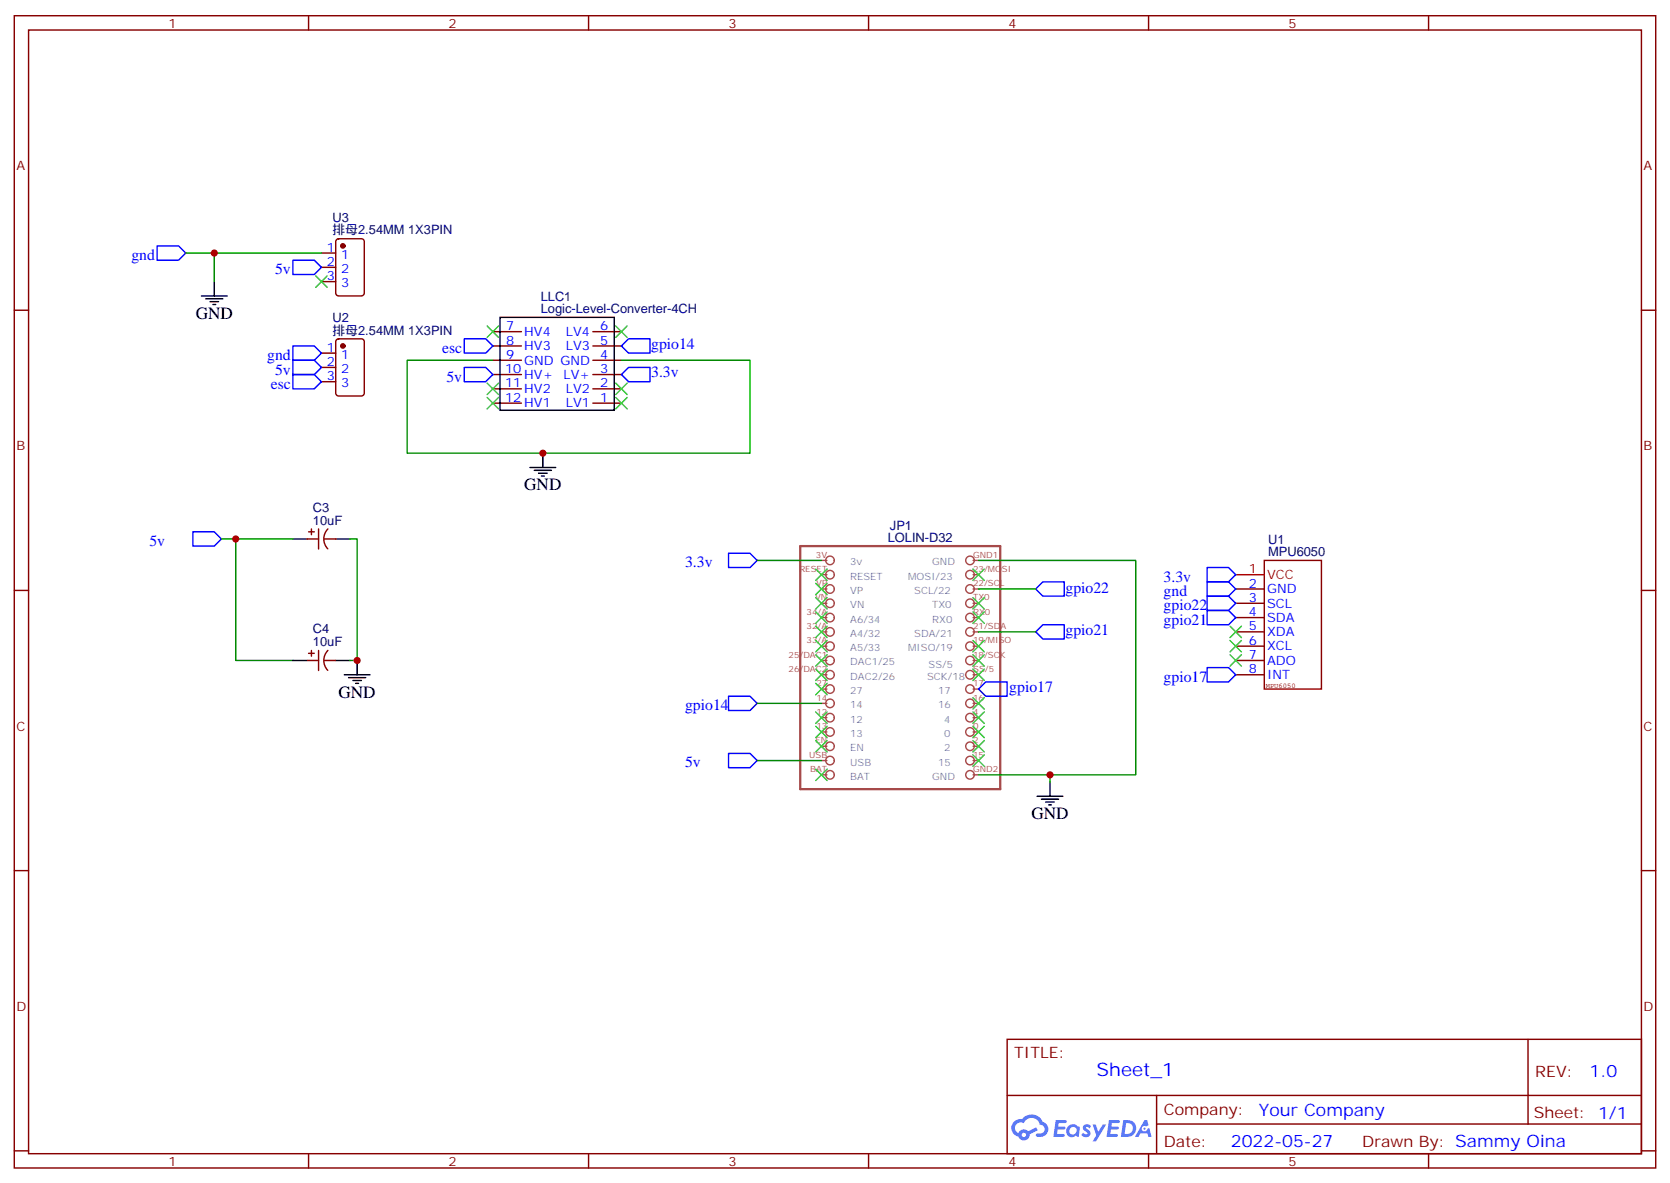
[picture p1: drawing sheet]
<svg xmlns="http://www.w3.org/2000/svg" width="412mm" height="292mm" viewBox="0 0 412 292" stroke-linecap="round" stroke-linejoin="round" font-family="sans-serif">
<g fill="none" stroke="#870000" stroke-width=".35">
<path d="M3.5 3.9h405.4v284.3h-405.4zM7.1 7.4h398.2v277.3h-398.2zM76.2 3.9v3.5M145.3 3.9v3.5M214.5 3.9v3.5M283.6 3.9v3.5M352.8 3.9v3.5M3.5 76.6h3.6M405.3 76.6h3.6M3.5 145.7h3.6M405.3 145.7h3.6M3.5 214.8h3.6"/>
<path d="M405.3 214.8h3.6M248.7 256.5h156.6v28.2h-156.6zM377.3 256.5v20.9M248.7 270.3h156.5M285.6 277.4h119.6M285.6 270.3v14.1M3.5 284h3.6M76.2 284.7v3.5M145.3 284.7v3.5M214.5 284.7v3.5M283.6 284.7v3.5M352.8 284.7v3.5"/>
<path d="M405.3 284h3.6"/>
</g>
<g fill="#5487ff">
<path d="M267.7 277.6a1.22 1.22 0 0 1 1.7 .3l-.4 .6a.47 .47 0 0 0-.3-.4 .47 .47 0 0 0-.5 .2v.1a1.3 1.3 0 0 1 1 1.7 1.39 1.39 0 0 1-2.2 0l.5-.6 .7 .4a.29 .29 0 0 0 .3-.2 .29 .29 0 0 0-.2-.3 1.04 1.04 0 0 1-.6-1.8z"/>
<path d="M260.7 276.4h2.4a.37 .37 0 0 1 .3 .4 .37 .37 0 0 1-.3 .3h-1.7l-.1 .9h1.5l.3 .4-.3 .3h-1.6l-.2 1.1h1.6a.36 .36 0 0 1 .3 .4 .36 .36 0 0 1-.3 .4h-2.5z"/>
<path d="M273.8 276.4h2.4a.37 .37 0 0 1 .4 .4 .37 .37 0 0 1-.4 .3h-1.6l-.2 .9h1.6l.3 .4-.4 .3h-1.6l-.1 1.1h1.5a.36 .36 0 0 1 .4 .4 .36 .36 0 0 1-.4 .3h-2.4z"/>
<path d="M282.6 276.4h.7l.3 1.3-.6 .3a.69 .69 0 0 0-1 .2 .69 .69 0 0 0 .4 1 .69 .69 0 0 0 .9-.6l.5-.3 .6 2.2h-.8l-.2-.8h-1.8l-.5 .8h-.8z"/>
<path d="M269.8 277.5h.8l.6 1.8 1.1-1.8h.9l-2.6 4.2h-.8l.9-1.6z"/>
<path d="M277.4 276.4l-.6 4.2h1.3a2.11 2.11 0 0 0 2.5-2.2 2.11 2.11 0 0 0-2.5-2zM278.1 277.1a1.39 1.39 0 0 1 1.7 1.5 1.39 1.39 0 0 1-1.8 1.2h-.3z"/>
<path d="M263.7 278a1.47 1.47 0 0 0-.1 2.1 1.47 1.47 0 0 0 2.1 .1l.7 .4 .3-2.3-.2-.3h-.4a1.49 1.49 0 0 0-2.4 0zM264.4 278.4a.92 .92 0 0 1 1.5 .5 .92 .92 0 0 1-1.3 1 .9 .9 0 0 1-.2-1.5z"/>
<path d="M250.4 276.8a2.18 2.18 0 0 0 1.1 3.7 1.44 1.44 0 0 0 1.6 .9 1.44 1.44 0 0 0 1.2-1.5l2-1-.5-.7-1.9 1a1.47 1.47 0 0 0-2.4 .4 1.39 1.39 0 0 1-.7-1.9 1.39 1.39 0 0 1 2-.5 2.12 2.12 0 0 1 2.2-1.3 2.12 2.12 0 0 1 1.9 1.7 1.07 1.07 0 0 1 1.1 1 1.07 1.07 0 0 1-1 1.1h-.7a.43 .43 0 0 0-.5 .4 .43 .43 0 0 0 .4 .5 1.98 1.98 0 0 0 2.5-1.3 1.98 1.98 0 0 0-1.2-2.5 2.98 2.98 0 0 0-5.1-.7l-1.1 .1zM252.3 280.1a.55 .55 0 0 1 1.1 0 .55 .55 0 0 1-1.1 0z"/>
<circle cx="282.6" cy="278.5" r=".26"/>
</g>
<path d="M197.6 134.8h49.4v59.9h-49.4z" fill="none" stroke="#a64a4a" stroke-width=".56"/>
<g fill="none" stroke="#a64a4a" stroke-width=".35">
<path d="M202.8 138.3h1.4M240.3 138.3h1.4M202.8 159.5h1.4M202.8 155.9h1.4M202.8 145.3h1.4M202.8 141.8h1.4M202.8 152.4h1.4M202.8 148.9h1.4M240.3 159.5h1.4M240.3 155.9h1.4M240.3 145.3h1.4M240.3 141.8h1.4"/>
<path d="M240.3 152.4h1.4M240.3 148.9h1.4M202.8 177.1h1.4M202.8 166.5h1.4M202.8 173.6h1.4M202.8 170h1.4M202.8 163h1.4M240.3 177.1h1.4M240.3 166.5h1.4M240.3 173.6h1.4M240.3 170h1.4M240.3 163h1.4"/>
<path d="M202.8 180.6h1.4M202.8 184.1h1.4M202.8 187.7h1.4M202.8 191.2h1.4M240.3 180.6h1.4M240.3 184.1h1.4M240.3 187.7h1.4M240.3 191.2h1.4"/>
<circle cx="205" cy="138.3" r="1.06"/>
<circle cx="239.5" cy="138.3" r="1.06"/>
<circle cx="205" cy="141.8" r="1.06"/>
<circle cx="205" cy="159.5" r="1.06"/>
<circle cx="205" cy="152.4" r="1.06"/>
<circle cx="205" cy="145.3" r="1.06"/>
<circle cx="205" cy="148.9" r="1.06"/>
<circle cx="205" cy="155.9" r="1.06"/>
<circle cx="239.5" cy="159.5" r="1.06"/>
<circle cx="239.5" cy="155.9" r="1.06"/>
<circle cx="239.5" cy="145.3" r="1.06"/>
<circle cx="239.5" cy="148.9" r="1.06"/>
<circle cx="239.5" cy="141.8" r="1.06"/>
<circle cx="239.5" cy="152.4" r="1.06"/>
<circle cx="205" cy="163" r="1.06"/>
<circle cx="205" cy="177.1" r="1.06"/>
<circle cx="205" cy="166.5" r="1.06"/>
<circle cx="205" cy="173.6" r="1.06"/>
<circle cx="205" cy="170" r="1.06"/>
<circle cx="239.5" cy="163" r="1.06"/>
<circle cx="239.5" cy="166.5" r="1.06"/>
<circle cx="239.5" cy="170" r="1.06"/>
<circle cx="239.5" cy="173.6" r="1.06"/>
<circle cx="239.5" cy="177.1" r="1.06"/>
<circle cx="205" cy="184.1" r="1.06"/>
<circle cx="205" cy="180.6" r="1.06"/>
<circle cx="205" cy="191.2" r="1.06"/>
<circle cx="205" cy="187.7" r="1.06"/>
<circle cx="239.5" cy="184.1" r="1.06"/>
<circle cx="239.5" cy="191.2" r="1.06"/>
<circle cx="239.5" cy="187.7" r="1.06"/>
<circle cx="239.5" cy="180.6" r="1.06"/>
</g>
<path d="M312.2 138.3h14.1v31.7h-14.1z" fill="none" stroke="#900" stroke-width=".35"/>
<path d="M305.2 141.8h7" fill="none" stroke="#f00" stroke-width=".35"/>
<g fill="none" stroke="#870000" stroke-width=".35">
<path d="M83.1 59.1l.5-.2h5.7a.71 .71 0 0 1 .7 .7v12.7a.76 .76 0 0 1-.7 .7h-5.7a.76 .76 0 0 1-.7-.7v-12.7zM79.4 62.4h3.5M79.4 66h3.5M79.4 69.5h3.5M79.4 87.1h3.5M79.4 90.7h3.5M79.4 94.2h3.5M83.1 83.8l.5-.2h5.7a.71 .71 0 0 1 .7 .7v12.7a.76 .76 0 0 1-.7 .7h-5.7a.76 .76 0 0 1-.7-.7v-12.7zM121.7 99.5h7.1M121.7 96h7.1M121.7 92.4h7.1M121.7 88.9h7.1"/>
<path d="M121.7 85.4h7.1M121.7 81.8h7.1M146.4 99.5h7.1M146.4 96h7.1M146.4 92.4h7.1M146.4 88.9h7.1M146.4 85.4h7.1M146.4 81.8h7.1M75.8 133h2.9M76.2 131.2h1.4M76.9 130.5v1.4M78.7 130.5v5"/>
<path d="M80.1 133h2.8M81 130.5a3.5 3.5 0 0 0-.1 4.9M305.2 145.3h7M305.2 148.9h7M305.2 152.4h7M305.2 155.9h7M305.2 159.5h7M75.8 163h2.9M76.2 161.2h1.4M76.9 160.5v1.4M78.7 160.5v5M80.1 163h2.8"/>
<path d="M81 160.5a3.5 3.5 0 0 0-.1 4.9M305.2 163h7M305.2 166.5h7"/>
</g>
<g fill="#870000" stroke="#870000" stroke-width=".35">
<circle cx="84.7" cy="85.4" r=".53"/>
<circle cx="84.7" cy="60.7" r=".53"/>
</g>
<g fill="none" stroke="#000" stroke-width=".35">
<path d="M49.7 73h6.4M50.8 73.7h4.2M51.9 74.4h2.1M52.6 75.1h.7M52.9 69.5v3.5M123.5 78.3h28.2v22.9h-28.2zM130.9 115.4h6.3M131.9 116.1h4.3M133 116.8h2.1M133.7 117.5h.7M134.1 111.8v3.6M72.3 133h3.5"/>
<path d="M82.9 133h3.5M72.3 163h3.5M82.9 163h3.5M85 166.5h6.4M86.1 167.2h4.2M87.1 167.9h2.2M87.8 168.6h.7M88.2 163v3.5M256.1 196.5h6.4M257.2 197.2h4.2M258.2 197.9h2.1M258.9 198.6h.7"/>
<path d="M259.3 193v3.5"/>
</g>
<g fill="none" stroke="#00f" stroke-width=".35">
<path d="M38.8 60.7h5.3l1.8 1.7-1.8 1.8h-5.3zM72.3 64.2h5.3l1.8 1.8-1.8 1.7h-5.3zM72.3 85.4h5.3l1.8 1.7-1.8 1.8h-5.3zM72.3 88.9h5.3l1.8 1.8-1.8 1.7h-5.3zM72.3 92.4h5.3l1.8 1.8-1.8 1.8h-5.3zM114.7 83.6h5.2l1.8 1.8-1.8 1.7h-5.2zM114.7 90.7h5.2l1.8 1.7-1.8 1.8h-5.2zM153.5 92.4l1.7-1.7h5.3v3.5h-5.3zM153.5 85.4l1.7-1.8h5.3v3.5h-5.3zM47.6 131.2h5.3l1.8 1.8-1.8 1.8h-5.3zM179.9 136.5h5.3l1.8 1.8-1.8 1.8h-5.3zM255.8 155.9l1.7-1.7h5.3v3.5h-5.3z"/>
<path d="M255.8 145.3l1.7-1.7h5.3v3.5h-5.3zM298.1 140.1h5.3l1.8 1.7-1.8 1.8h-5.3zM298.1 143.6h5.3l1.8 1.7-1.8 1.8h-5.3zM298.1 147.1h5.3l1.8 1.8-1.8 1.7h-5.3zM298.1 150.6h5.3l1.8 1.8-1.8 1.8h-5.3zM179.9 171.8h5.3l1.8 1.8-1.8 1.7h-5.3zM241.7 170l1.7-1.7h5.3v3.5h-5.3zM298.1 164.7h5.3l1.8 1.8-1.8 1.8h-5.3zM179.9 185.9h5.3l1.8 1.8-1.8 1.7h-5.3z"/>
</g>
<g fill="none" stroke="#008700" stroke-width=".35">
<path d="M45.9 62.4h33.5M52.9 62.4v7.1M121.7 88.9h-21.2v22.9h84.7v-22.9h-31.7M54.7 133h3.5v30h14.1M58.2 133h14.1M86.4 133h1.8v30h-1.8M187 138.3h15.8M241.7 138.3h38.8v52.9h-21.2M241.7 155.9h14.1M241.7 145.3h14.1M187 173.6h15.8M187 187.7h15.8"/>
<path d="M241.7 191.2h17.6v1.8"/>
</g>
<g fill="none" stroke="#3c3" stroke-width=".35">
<path d="M78 68.1l2.8 2.8M80.8 68.1l-2.8 2.8M120.3 98.1l2.8 2.8M120.3 94.5l2.8 2.9M120.3 80.4l2.8 2.9M123.1 98.1l-2.8 2.8M123.1 94.5l-2.8 2.9M123.1 80.4l-2.8 2.9M152 98.1l2.9 2.8M152 94.5l2.9 2.9M152 80.4l2.9 2.9M154.9 98.1l-2.9 2.8"/>
<path d="M154.9 94.5l-2.9 2.9M154.9 80.4l-2.9 2.9M201.4 140.4l2.9 2.8M201.4 143.9l2.9 2.9M201.4 147.5l2.9 2.8M201.4 151l2.9 2.8M201.4 154.5l2.9 2.8M201.4 158l2.9 2.9M204.3 140.4l-2.9 2.8M204.3 143.9l-2.9 2.9M204.3 147.5l-2.9 2.8M204.3 151l-2.9 2.8"/>
<path d="M204.3 154.5l-2.9 2.8M204.3 158l-2.9 2.9M240.2 158l2.9 2.9M240.2 151l2.9 2.8M240.2 147.5l2.9 2.8M240.2 140.4l2.9 2.8M243.1 140.4l-2.9 2.8M243.1 158l-2.9 2.9M243.1 151l-2.9 2.8M243.1 147.5l-2.9 2.8M303.7 154.5l2.9 2.8M303.7 158l2.9 2.9"/>
<path d="M306.6 154.5l-2.9 2.8M306.6 158l-2.9 2.9M201.4 161.6l2.9 2.8M201.4 165.1l2.9 2.8M201.4 168.6l2.9 2.8M201.4 179.2l2.9 2.8M201.4 175.7l2.9 2.8M204.3 161.6l-2.9 2.8M204.3 165.1l-2.9 2.8M204.3 168.6l-2.9 2.8M204.3 179.2l-2.9 2.8M204.3 175.7l-2.9 2.8"/>
<path d="M240.2 179.2l2.9 2.8M240.2 175.7l2.9 2.8M240.2 172.2l2.9 2.8M240.2 165.1l2.9 2.8M240.2 161.6l2.9 2.8M243.1 179.2l-2.9 2.8M243.1 175.7l-2.9 2.8M243.1 172.2l-2.9 2.8M243.1 165.1l-2.9 2.8M243.1 161.6l-2.9 2.8M303.7 161.6l2.9 2.8M306.6 161.6l-2.9 2.8"/>
<path d="M201.4 182.7l2.9 2.9M201.4 189.8l2.9 2.8M204.3 182.7l-2.9 2.9M204.3 189.8l-2.9 2.8M240.2 186.3l2.9 2.8M240.2 182.7l2.9 2.9M243.1 186.3l-2.9 2.8M243.1 182.7l-2.9 2.9"/>
</g>
<g fill="#c00">
<circle cx="52.9" cy="62.4" r=".88"/>
<circle cx="134.1" cy="111.8" r=".88"/>
<circle cx="88.2" cy="163" r=".88"/>
<circle cx="259.3" cy="191.2" r=".88"/>
<circle cx="58.2" cy="133" r=".88"/>
</g>
<text font-size="4.6" fill="#00f" x="270.8" y="265.5">Sheet_1</text>
<g font-size="4.2">
<text x="48.3" y="78.7">GND</text>
<text x="129.5" y="121">GND</text>
<text x="83.6" y="172.2">GND</text>
<text x="254.7" y="202.1">GND</text>
</g>
<g font-size="4.2" fill="#00f">
<text x="392.5" y="265.7">1.0</text>
<text x="310.9" y="275.3">Your Company</text>
<text x="304" y="283.1">2022-05-27</text>
</g>
<g font-size="3.9" fill="#00f">
<text x="32.5" y="64.2">gnd</text>
<text x="67.9" y="67.7">5v</text>
<text x="66" y="88.9">gnd</text>
<text x="109.2" y="87.1">esc</text>
<text x="160.8" y="86.1">gpio14</text>
<text x="66.9" y="96">esc</text>
<text x="67.9" y="92.4">5v</text>
<text x="110.2" y="94.2">5v</text>
<text x="160.8" y="93.1">3.3v</text>
<text x="36.9" y="134.7">5v</text>
<text x="169.2" y="139.9">3.3v</text>
<text x="287.4" y="143.6">3.3v</text>
<text x="263.1" y="146.2">gpio22</text>
<text x="287.4" y="147.1">gnd</text>
<text x="287.4" y="150.6">gpio22</text>
<text x="287.4" y="154.2">gpio21</text>
<text x="263.1" y="156.8">gpio21</text>
<text x="249.2" y="170.7">gpio17</text>
<text x="287.4" y="168.3">gpio17</text>
<text x="169.2" y="175.3">gpio14</text>
<text x="169.2" y="189.3">5v</text>
</g>
<g font-size="3.9" fill="#800">
<text x="250.5" y="261.1">TITLE:</text>
<text x="379.1" y="265.7">REV:</text>
<text x="287.4" y="275.3">Company:</text>
<text x="378.7" y="275.9">Sheet: 1/1</text>
<text x="287.4" y="282.9">Date:</text>
<text x="336.4" y="283">Drawn By: Sammy Oina</text>
</g>
<g font-size="3.2" fill="#800">
<text x="41.6" y="6.9">1</text>
<text x="110.8" y="6.9">2</text>
<text x="179.9" y="6.9">3</text>
<text x="249.1" y="6.9">4</text>
<text x="318.2" y="6.9">5</text>
<text x="4.1" y="42">A</text>
<text x="405.9" y="42">A</text>
<text x="4.1" y="111.1">B</text>
<text x="405.9" y="111.1">B</text>
<text x="4.1" y="180.3">C</text>
<text x="405.9" y="180.3">C</text>
<text x="4.1" y="249.4">D</text>
<text x="405.9" y="249.4">D</text>
<text x="41.6" y="287.7">1</text>
<text x="110.8" y="287.7">2</text>
<text x="179.9" y="287.7">3</text>
<text x="249.1" y="287.7">4</text>
<text x="318.2" y="287.7">5</text>
</g>
<g font-size="3.2" fill="#000080">
<text x="82.1" y="57.9">排母2.54MM 1X3PIN</text>
<text x="82.1" y="54.9">U3</text>
<text x="133.5" y="77.3">Logic-Level-Converter-4CH</text>
<text x="133.5" y="74.3">LLC1</text>
<text x="82.1" y="82.5">排母2.54MM 1X3PIN</text>
<text x="82.1" y="79.6">U2</text>
<text x="77.3" y="129.5">10uF</text>
<text x="77.3" y="126.3">C3</text>
<text x="219.8" y="130.7">JP1</text>
<text x="219.2" y="133.7">LOLIN-D32</text>
<text x="313.2" y="137.2">MPU6050</text>
<text x="313.2" y="134.2">U1</text>
<text x="77.3" y="159.4">10uF</text>
<text x="77.3" y="156.3">C4</text>
</g>
<g font-size="3.2" fill="#00f">
<text x="80.7" y="62.1">1</text>
<text x="80.7" y="65.6">2</text>
<text x="84.2" y="63.9">1</text>
<text x="80.7" y="69.1">3</text>
<text x="84.2" y="67.4">2</text>
<text x="84.2" y="70.9">3</text>
<text x="125" y="81.5">7</text>
<text x="129.5" y="82.9">HV4</text>
<text x="139.7" y="82.9">LV4</text>
<text x="148.2" y="81.5">6</text>
<text x="80.7" y="86.8">1</text>
<text x="84.2" y="88.5">1</text>
<text x="125" y="85">8</text>
<text x="125" y="88.5">9</text>
<text x="129.5" y="86.4">HV3</text>
<text x="129.5" y="90">GND GND</text>
<text x="139.7" y="86.4">LV3</text>
<text x="148.2" y="88.5">4</text>
<text x="148.2" y="85">5</text>
<text x="80.7" y="90.3">2</text>
<text x="80.7" y="93.8">3</text>
<text x="84.2" y="92.1">2</text>
<text x="84.2" y="95.6">3</text>
<text x="124.7" y="92.1">10</text>
<text x="124.7" y="95.6">11</text>
<text x="129.5" y="93.5">HV+</text>
<text x="139.2" y="93.5">LV+</text>
<text x="148.2" y="95.6">2</text>
<text x="148.2" y="92.1">3</text>
<text x="124.7" y="99.1">12</text>
<text x="129.5" y="97">HV2</text>
<text x="129.5" y="100.5">HV1</text>
<text x="139.7" y="100.5">LV1</text>
<text x="139.7" y="97">LV2</text>
<text x="148.2" y="99.1">1</text>
<text x="308.4" y="145">2</text>
<text x="308.4" y="148.5">3</text>
<text x="312.9" y="146.4">GND</text>
<text x="312.9" y="149.9">SCL</text>
<text x="308.4" y="152">4</text>
<text x="308.4" y="155.6">5</text>
<text x="312.9" y="153.5">SDA</text>
<text x="308.4" y="159.1">6</text>
<text x="312.9" y="157">XDA</text>
<text x="312.9" y="160.5">XCL</text>
<text x="308.4" y="162.6">7</text>
<text x="308.4" y="166.2">8</text>
<text x="312.9" y="164">ADO</text>
<text x="312.9" y="167.6">INT</text>
</g>
<g font-size="3.2" fill="#f00">
<text x="308.4" y="141.5">1</text>
<text x="312.9" y="142.9">VCC</text>
</g>
<g font-size="2.5" fill="#838383">
<text x="210" y="139.5">3v</text>
<text x="210" y="143.1">RESET</text>
<text x="224.3" y="143.1">MOSI/23</text>
<text x="230.2" y="139.5">GND</text>
<text x="210" y="146.6">VP</text>
<text x="225.8" y="146.6">SCL/22</text>
<text x="210" y="150.1">VN</text>
<text x="210" y="153.6">A6/34</text>
<text x="230.2" y="150.1">TX0</text>
<text x="230.2" y="153.6">RX0</text>
<text x="210" y="157.2">A4/32</text>
<text x="210" y="160.7">A5/33</text>
<text x="224.3" y="160.7">MISO/19</text>
<text x="225.8" y="157.2">SDA/21</text>
<text x="210" y="164.2">DAC1/25</text>
<text x="210" y="167.7">DAC2/26</text>
<text x="229" y="167.9">SCK/18</text>
<text x="229.3" y="164.7">SS/5</text>
<text x="210" y="171.3">27</text>
<text x="231.7" y="171.3">17</text>
<text x="210" y="174.8">14</text>
<text x="210" y="178.3">12</text>
<text x="231.7" y="174.8">16</text>
<text x="233.2" y="178.3">4</text>
<text x="210" y="181.9">13</text>
<text x="210" y="185.4">EN</text>
<text x="233.2" y="181.9">0</text>
<text x="233.2" y="185.4">2</text>
<text x="210" y="188.9">USB</text>
<text x="231.7" y="188.9">15</text>
<text x="210" y="192.4">BAT</text>
<text x="230.2" y="192.4">GND</text>
</g>
<g font-size="2.1" fill="#a54b4b">
<text x="201.5" y="137.6">3V</text>
<text x="240.3" y="137.6">GND1</text>
<text x="197.4" y="141.1">RESET</text>
<text x="240.3" y="141.1">23/MOSI</text>
<text x="201.3" y="148.2">VN</text>
<text x="201.6" y="144.6">VP</text>
<text x="240.3" y="144.6">22/SCL</text>
<text x="240.3" y="148.2">TX0</text>
<text x="199.2" y="155.2">32/A</text>
<text x="199.2" y="151.7">34/A</text>
<text x="240.3" y="155.2">21/SDA</text>
<text x="240.3" y="151.7">RX0</text>
<text x="199.2" y="158.8">33/A</text>
<text x="240.3" y="158.8">19/MISO</text>
<text x="194.7" y="162.3">25/DAC1</text>
<text x="194.7" y="165.8">26/DAC2</text>
<text x="240.3" y="165.8">SS/5</text>
<text x="240.3" y="162.3">18/SCK</text>
<text x="201.6" y="172.9">14</text>
<text x="201.6" y="169.3">27</text>
<text x="240.3" y="172.9">16</text>
<text x="240.3" y="169.3">17</text>
<text x="201.6" y="176.4">12</text>
<text x="201.6" y="179.9">13</text>
<text x="240.3" y="179.9">0</text>
<text x="240.3" y="176.4">4</text>
<text x="201.4" y="183.5">EN</text>
<text x="240.3" y="183.5">2</text>
<text x="199.8" y="187">USB</text>
<text x="200.1" y="190.5">BAT</text>
<text x="240.3" y="187">15</text>
<text x="240.3" y="190.5">GND2</text>
</g>
<text font-size="1.8" fill="#900" x="312.6" y="169.8">MPU6050</text>
</svg>
